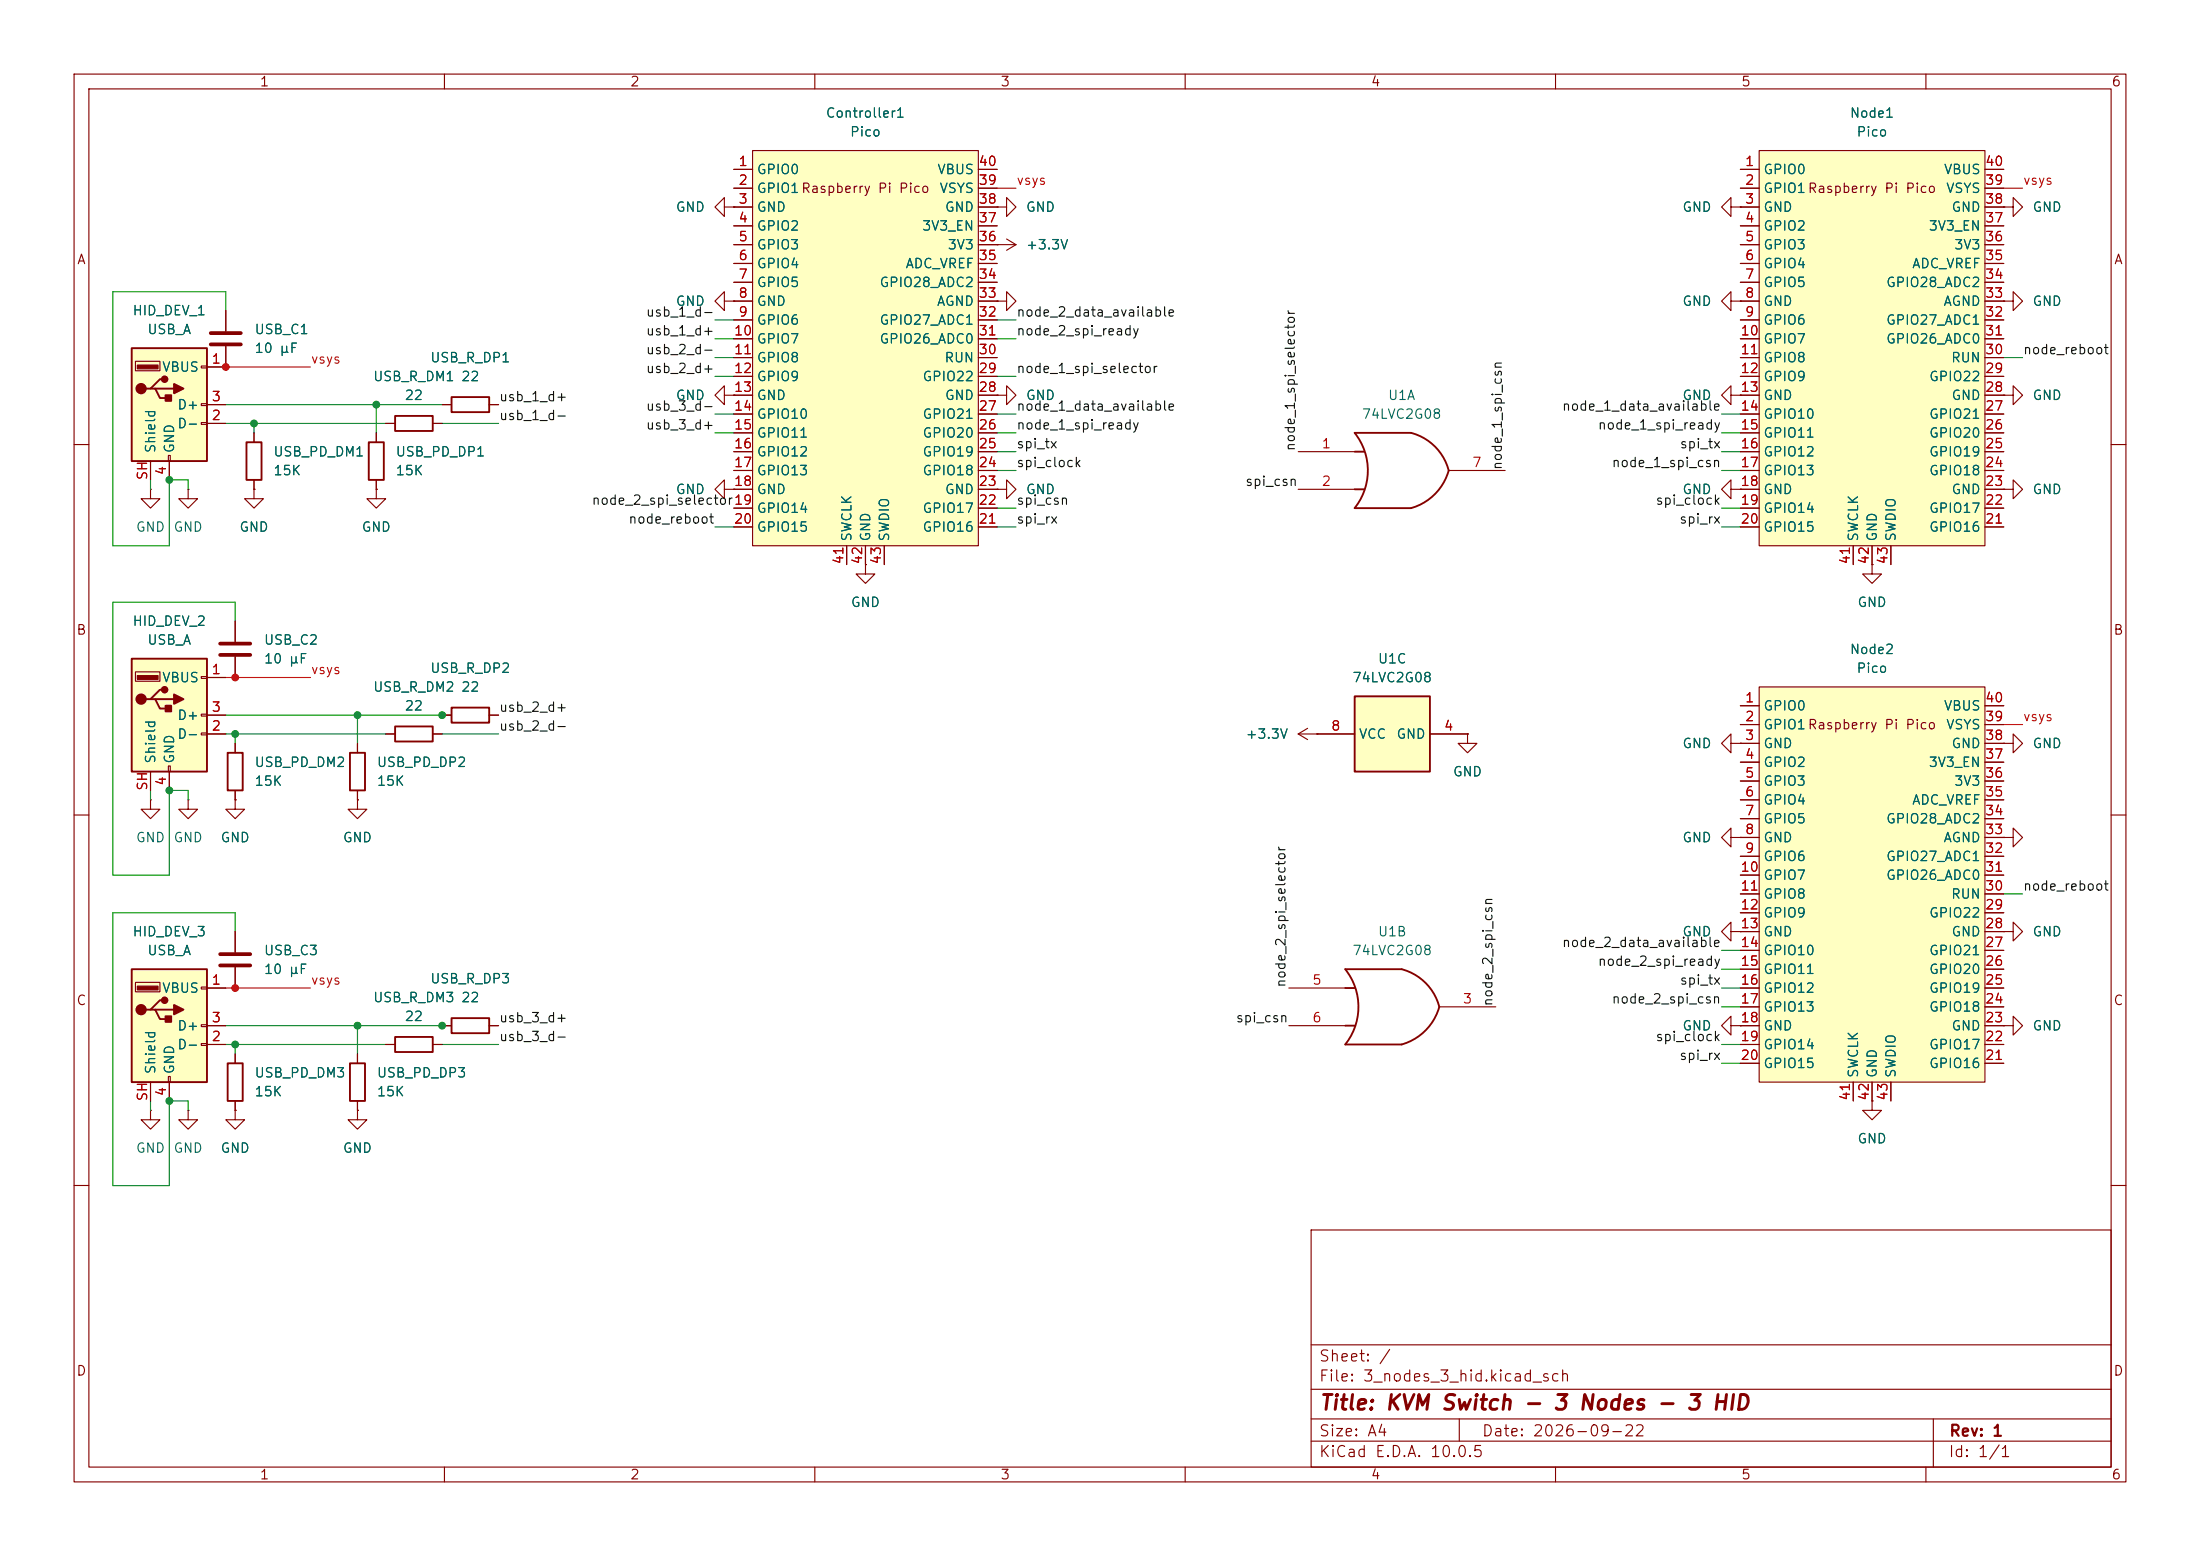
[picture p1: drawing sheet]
<svg xmlns="http://www.w3.org/2000/svg" width="297mm" height="210mm" viewBox="0 0 297 210" stroke-linecap="round" stroke-linejoin="round" font-family="sans-serif">
<g fill="none" stroke="#840000" stroke-width=".15">
<path d="M10 10h277v190h-277zM12 12h273v186h-273zM60 10v2M110 10v2M160 10v2M210 10v2M260 10v2M10 60h2M285 60h2M10 110h2M285 110h2M10 160h2"/>
<path d="M177 166h108v32h-108zM285 160h2M60 198v2M110 198v2M160 198v2M177 194.5h108M177 191.5h108M177 187.5h108M177 181.5h108M197 191.5v3M210 198v2M260 198v2"/>
<path d="M261 191.5v6.5"/>
</g>
<path d="M17.8 47h10.1v15.2h-10.1z" fill="#ffffc2"/>
<path d="M17.8 47h10.1v15.2h-10.1zM20.3 52.5h.7l.6 1.2h1.3M21 52.5h2.5M22.2 51.2h-.6l-1.3 1.3h-.6M49.8 59.7h2v5.1h-2zM53.3 56.1h5.1v2.1h-5.1zM61 53.6h5v2h-5z" fill="none" stroke="#840000" stroke-width=".25"/>
<g fill="#840000" stroke="#840000" stroke-width=".25">
<path d="M22.4 53.3h.7v.8h-.7z"/>
<path d="M23.5 51.8l1.3 .7-1.3 .6z"/>
<circle cx="19" cy="52.5" r=".63"/>
<circle cx="22.2" cy="51.2" r=".38"/>
</g>
<path d="M18.5 49.3h2.8v.5h-2.8z" fill="#840000" stroke="#840000" stroke-width=".15"/>
<g fill="none" stroke="#840000" stroke-width=".15">
<path d="M18.3 48.8h3.3v1.2h-3.3zM27.2 49.4h.7v.3h-.7zM27.2 54.5h.7v.2h-.7zM27.2 57h.7v.3h-.7zM27.9 57.2h2.6M27.9 54.6h2.6M30.5 46.7v2.8h-2.6M30.5 41.9v2.8M50.8 58.4v1.3M52.1 57.2h1.2M58.4 57.2h1.3M59.7 54.6h1.3"/>
<path d="M66 54.6h1.3M97.8 53.3v-1.2l-1.3 1.2 1.3 1.3v-1.3h1.3M99.1 53.3h.1M20.3 62.2v2.6M22.7 61.5h.3v.7h-.3zM22.9 62.2v2.6M25.4 66v1.3h1.3l-1.3 1.3-1.3-1.3h1.3M25.4 66h.1M34.3 66v1.3h1.3l-1.3 1.3-1.3-1.3h1.3M34.3 66h.1M50.8 66v1.3h1.3l-1.3 1.3-1.3-1.3h1.3M50.8 66h.1"/>
<path d="M50.8 64.8v1.2M97.8 66v-1.2l-1.3 1.2 1.3 1.3v-1.3h1.3M99.1 66h.1M116.8 76.2v1.3h1.3l-1.3 1.2-1.2-1.2h1.2M116.8 76.2h.1"/>
</g>
<path d="M28.4 45h4.1M28.4 46.5h4.1" fill="none" stroke="#840000" stroke-width=".51"/>
<path d="M101.6 20.3h30.5v53.4h-30.5z" fill="#ffffc2"/>
<g fill="none" stroke="#840000" stroke-width=".15">
<path d="M97.8 27.9v-1.2l-1.3 1.2 1.3 1.3v-1.3h1.3M99.1 27.9h.1M99.1 22.9h2.5M99.1 25.4h2.5M99.1 27.9h2.5M99.1 30.5h2.5M99.1 33h2.5M99.1 35.6h2.5M99.1 38.1h2.5M101.6 20.3h30.5v53.4h-30.5zM132.1 22.9h2.5M132.1 25.4h2.5"/>
<path d="M132.1 27.9h2.5M132.1 30.5h2.5M132.1 33h2.5M132.1 35.6h2.5M132.1 38.1h2.5M97.8 40.6v-1.2l-1.3 1.2 1.3 1.3v-1.3h1.3M99.1 40.6h.1M99.1 40.6h2.5M99.1 43.2h2.5M99.1 45.7h2.5M99.1 48.3h2.5M99.1 50.8h2.5"/>
<path d="M99.1 53.3h2.5M99.1 55.9h2.5M99.1 58.4h2.5M132.1 40.6h2.5M132.1 43.2h2.5M132.1 45.7h2.5M132.1 48.3h2.5M132.1 50.8h2.5M132.1 53.3h2.5M132.1 55.9h2.5M132.1 58.4h2.5M20.3 66v1.3h1.3l-1.3 1.3-1.3-1.3h1.3"/>
<path d="M20.3 66h.1M99.1 61h2.5M99.1 63.5h2.5M99.1 66h2.5M99.1 68.6h2.5M99.1 71.1h2.5M114.3 73.7v2.5M116.8 73.7v2.5M119.4 73.7v2.5M132.1 61h2.5M132.1 63.5h2.5M132.1 66h2.5"/>
<path d="M132.1 68.6h2.5M132.1 71.1h2.5M31.7 83.8v2.8M31.7 88.6v2.8M31.7 100.3v1.3M31.7 106.7v1.3"/>
</g>
<path d="M30.7 101.6h2.1v5.1h-2.1z" fill="none" stroke="#840000" stroke-width=".25"/>
<path d="M29.7 86.9h4.1M29.7 88.4h4.1" fill="none" stroke="#840000" stroke-width=".51"/>
<path d="M17.8 88.9h10.1v15.2h-10.1z" fill="#ffffc2"/>
<path d="M17.8 88.9h10.1v15.2h-10.1zM20.3 94.4h.7l.6 1.2h1.3M21 94.4h2.5M22.2 93.1h-.6l-1.3 1.3h-.6" fill="none" stroke="#840000" stroke-width=".25"/>
<g fill="#840000" stroke="#840000" stroke-width=".25">
<path d="M22.4 95.3h.7v.7h-.7z"/>
<path d="M23.5 93.7l1.3 .7-1.3 .6z"/>
<circle cx="19" cy="94.4" r=".63"/>
<circle cx="22.2" cy="93.1" r=".38"/>
</g>
<path d="M18.5 91.2h2.8v.5h-2.8z" fill="#840000" stroke="#840000" stroke-width=".15"/>
<g fill="none" stroke="#840000" stroke-width=".15">
<path d="M134.6 33h.1M134.6 27.9h1.3v-1.2l1.3 1.2-1.3 1.3v-1.3M134.6 27.9h.1M134.6 33h2.6M135.9 32.3l1.3 .7M137.2 33l-1.3 .8M134.6 40.6h1.3v-1.2l1.3 1.2-1.3 1.3v-1.3M134.6 40.6h.1M18.3 90.7h3.3v1.2h-3.3zM27.2 91.3h.7v.3h-.7zM27.2 96.4h.7v.2h-.7zM27.2 98.9h.7v.3h-.7z"/>
<path d="M27.9 91.4h2.6M27.9 99.1h2.6M27.9 96.5h2.6M20.3 104.1v2.6M22.7 103.4h.3v.7h-.3zM22.9 104.1v2.6"/>
</g>
<g fill="#ffffc2">
<path d="M182.9 61h1.2z"/>
<path d="M182.9 66h1.2z"/>
</g>
<path d="M182.9 58.4h7.6M182.9 68.6h7.6" fill="none" stroke="#ffffc2" stroke-width=".14"/>
<path d="M182.9 58.4h7.6a7.1 7.1 0 0 1 5.1 5.1 7.4 7.4 0 0 1-5.1 5.1h-7.6a8.1 8.1 0 0 0 0-10.2zM182.9 61h1.2M182.9 66h1.2" fill="none" stroke="#840000" stroke-width=".25"/>
<path d="M175.3 61h7.6M175.3 66h7.6M195.6 63.5h7.6M233.7 100.3v-1.2l-1.3 1.2 1.3 1.3v-1.3h1.2M233.7 113v-1.2l-1.3 1.2 1.3 1.3v-1.3h1.2M234.9 100.3h.1M234.9 113h.1M270.5 113h1.3v-1.2l1.2 1.2-1.2 1.3v-1.3M270.5 113h.1M233.7 125.7v-1.2l-1.3 1.2 1.3 1.3v-1.3h1.2M234.9 125.7h.1" fill="none" stroke="#840000" stroke-width=".15"/>
<g fill="#ffffc2">
<path d="M181.6 133.4h1.3z"/>
<path d="M181.6 138.4h1.3z"/>
</g>
<path d="M181.6 130.8h7.6M181.6 141h7.6" fill="none" stroke="#ffffc2" stroke-width=".14"/>
<path d="M181.6 130.8h7.6a7.1 7.1 0 0 1 5.1 5.1 7.4 7.4 0 0 1-5.1 5.1h-7.6a8.1 8.1 0 0 0 0-10.2zM181.6 133.4h1.3M181.6 138.4h1.3" fill="none" stroke="#840000" stroke-width=".25"/>
<path d="M175.3 99.1l1.2 .7M175.3 99.1h2.5M176.5 98.3l-1.2 .8M177.8 99.1h.1M198.1 99.1v1.2h1.3l-1.3 1.3-1.3-1.3h1.3M198.1 99.1h.1M174 133.4h7.6M174 138.4h7.6M194.3 135.9h7.6" fill="none" stroke="#840000" stroke-width=".15"/>
<path d="M182.9 94h10.1v10.1h-10.1z" fill="#ffffc2"/>
<path d="M182.9 94h10.1v10.1h-10.1z" fill="none" stroke="#840000" stroke-width=".25"/>
<path d="M177.8 99.1h5.1M193 99.1h5.1" fill="none" stroke="#840000" stroke-width=".15"/>
<path d="M237.5 92.7h30.5v53.4h-30.5z" fill="#ffffc2"/>
<g fill="none" stroke="#840000" stroke-width=".15">
<path d="M34.3 58.4v1.3M134.6 53.3h1.3v-1.2l1.3 1.2-1.3 1.3v-1.3M134.6 53.3h.1M270.5 40.6h1.3v-1.2l1.2 1.2-1.2 1.3v-1.3M270.5 40.6h.1M270.5 53.3h1.3v-1.2l1.2 1.2-1.2 1.3v-1.3M270.5 53.3h.1M34.3 64.8v1.2M134.6 66h1.3v-1.2l1.3 1.2-1.3 1.3v-1.3M134.6 66h.1M252.7 76.2v1.3h1.3l-1.3 1.2-1.2-1.2h1.2M252.7 76.2h.1"/>
<path d="M270.5 66h1.3v-1.2l1.2 1.2-1.2 1.3v-1.3M270.5 66h.1M52.1 99.1h1.2M58.4 99.1h1.3M59.7 96.5h1.3M66 96.5h1.3M234.9 95.3h2.6M234.9 97.8h2.6M237.5 92.7h30.5v53.4h-30.5zM268 95.3h2.5M268 97.8h2.5M31.7 108v1.2h1.3l-1.3 1.3-1.2-1.3h1.2"/>
<path d="M31.7 108h.1M48.3 108v1.2h1.2l-1.2 1.3-1.3-1.3h1.3M48.3 108h.1M48.3 100.3v1.3M48.3 106.7v1.3M234.9 100.3h2.6M234.9 102.9h2.6M234.9 105.4h2.6M234.9 108h2.6M234.9 110.5h2.6M234.9 113h2.6M234.9 115.6h2.6"/>
<path d="M234.9 118.1h2.6M268 100.3h2.5M268 102.9h2.5M268 105.4h2.5M268 108h2.5M268 110.5h2.5M268 113h2.5M268 115.6h2.5M268 118.1h2.5M270.5 100.3h1.3v-1.2l1.2 1.2-1.2 1.3v-1.3M270.5 100.3h.1M31.7 125.7v2.8"/>
<path d="M31.7 130.6v2.8M59.7 138.4h1.3M66 138.4h1.3M233.7 138.4v-1.2l-1.3 1.2 1.3 1.3v-1.3h1.2M234.9 138.4h.1M234.9 120.7h2.6M234.9 123.2h2.6M234.9 125.7h2.6M234.9 128.3h2.6M234.9 130.8h2.6M234.9 133.4h2.6M234.9 135.9h2.6"/>
<path d="M234.9 138.4h2.6M268 120.7h2.5M268 123.2h2.5M268 125.7h2.5M268 128.3h2.5M268 130.8h2.5M268 133.4h2.5M268 135.9h2.5M268 138.4h2.5M270.5 125.7h1.3v-1.2l1.2 1.2-1.2 1.3v-1.3M270.5 125.7h.1M270.5 138.4h1.3v-1.2l1.2 1.2-1.2 1.3v-1.3"/>
<path d="M270.5 138.4h.1M25.4 149.9v1.2h1.3l-1.3 1.3-1.3-1.3h1.3M25.4 149.9h.1M31.7 149.9v1.2h1.3l-1.3 1.3-1.2-1.3h1.2M31.7 149.9h.1M31.7 142.2v1.3M31.7 148.6v1.3M48.3 149.9v1.2h1.2l-1.2 1.3-1.3-1.3h1.3M48.3 149.9h.1M48.3 142.2v1.3M48.3 148.6v1.3M52.1 141h1.2"/>
<path d="M58.4 141h1.3M234.9 141h2.6M234.9 143.5h2.6M250.2 146.1v2.5M252.7 148.6v1.3h1.3l-1.3 1.2-1.2-1.2h1.2M252.7 148.6h.1M252.7 146.1v2.5M255.3 146.1v2.5M268 141h2.5M268 143.5h2.5"/>
</g>
<path d="M33.3 59.7h2v5.1h-2zM53.3 98h5.1v2.1h-5.1zM61 95.5h5v2h-5zM47.2 101.6h2.1v5.1h-2.1zM53.3 140h5.1v2h-5.1zM61 137.4h5v2h-5zM30.7 143.5h2.1v5.1h-2.1zM47.2 143.5h2.1v5.1h-2.1z" fill="none" stroke="#840000" stroke-width=".25"/>
<path d="M29.7 128.8h4.1M29.7 130.3h4.1" fill="none" stroke="#840000" stroke-width=".51"/>
<path d="M17.8 130.8h10.1v15.3h-10.1z" fill="#ffffc2"/>
<path d="M17.8 130.8h10.1v15.3h-10.1zM20.3 136.3h.7l.6 1.2h1.3M21 136.3h2.5M22.2 135h-.6l-1.3 1.3h-.6" fill="none" stroke="#840000" stroke-width=".25"/>
<g fill="#840000" stroke="#840000" stroke-width=".25">
<path d="M22.4 137.2h.7v.7h-.7z"/>
<path d="M23.5 135.6l1.3 .7-1.3 .6z"/>
<circle cx="19" cy="136.3" r=".63"/>
<circle cx="22.2" cy="135" r=".38"/>
</g>
<path d="M18.5 133.1h2.8v.5h-2.8z" fill="#840000" stroke="#840000" stroke-width=".15"/>
<g fill="none" stroke="#840000" stroke-width=".15">
<path d="M270.5 27.9h1.3v-1.2l1.2 1.2-1.2 1.3v-1.3M270.5 27.9h.1M233.7 66v-1.2l-1.3 1.2 1.3 1.3v-1.3h1.2M234.9 66h.1M18.3 132.6h3.3v1.3h-3.3zM27.2 133.2h.7v.3h-.7zM27.2 138.3h.7v.3h-.7zM27.9 133.4h2.6M27.9 138.4h2.6M20.3 149.9v1.2h1.3l-1.3 1.3-1.3-1.3h1.3M20.3 149.9h.1M20.3 146.1v2.5"/>
<path d="M22.7 145.3h.3v.8h-.3zM22.9 146.1v2.5M27.2 140.8h.7v.3h-.7zM27.9 141h2.6"/>
</g>
<path d="M237.5 20.3h30.5v53.4h-30.5z" fill="#ffffc2"/>
<g fill="none" stroke="#840000" stroke-width=".15">
<path d="M99.1 27.9h.1M99.1 22.9h2.5M99.1 25.4h2.5M99.1 27.9h2.5M99.1 30.5h2.5M99.1 33h2.5M99.1 35.6h2.5M99.1 38.1h2.5M132.1 22.9h2.5M132.1 25.4h2.5M132.1 27.9h2.5M132.1 30.5h2.5"/>
<path d="M132.1 33h2.5M132.1 35.6h2.5M132.1 38.1h2.5M134.6 33h.1M134.6 27.9h.1M233.7 27.9v-1.2l-1.3 1.2 1.3 1.3v-1.3h1.2M234.9 27.9h.1M234.9 22.9h2.6M234.9 25.4h2.6M234.9 27.9h2.6M234.9 30.5h2.6M234.9 33h2.6"/>
<path d="M234.9 35.6h2.6M234.9 38.1h2.6M237.5 20.3h30.5v53.4h-30.5zM268 22.9h2.5M268 25.4h2.5M268 27.9h2.5M268 30.5h2.5M268 33h2.5M268 35.6h2.5M268 38.1h2.5M270.5 27.9h.1M27.9 57.2h2.6"/>
<path d="M27.9 54.6h2.6M30.5 46.7v2.8h-2.6M30.5 41.9v2.8M34.3 58.4v1.3M50.8 58.4v1.3M52.1 57.2h1.2M58.4 57.2h1.3M59.7 54.6h1.3M66 54.6h1.3M99.1 53.3h.1M99.1 40.6h.1M99.1 40.6h2.5"/>
<path d="M99.1 43.2h2.5M99.1 45.7h2.5M99.1 48.3h2.5M99.1 50.8h2.5M99.1 53.3h2.5M99.1 55.9h2.5M99.1 58.4h2.5M132.1 40.6h2.5M132.1 43.2h2.5M132.1 45.7h2.5M132.1 48.3h2.5M132.1 50.8h2.5"/>
<path d="M132.1 53.3h2.5M132.1 55.9h2.5M132.1 58.4h2.5M134.6 53.3h.1M134.6 40.6h.1M233.7 53.3v-1.2l-1.3 1.2 1.3 1.3v-1.3h1.2M233.7 40.6v-1.2l-1.3 1.2 1.3 1.3v-1.3h1.2M234.9 53.3h.1M234.9 40.6h.1M234.9 40.6h2.6M234.9 43.2h2.6M234.9 45.7h2.6"/>
<path d="M234.9 48.3h2.6M234.9 50.8h2.6M234.9 53.3h2.6M234.9 55.9h2.6M234.9 58.4h2.6M268 40.6h2.5M268 43.2h2.5M268 45.7h2.5M268 48.3h2.5M268 50.8h2.5M268 53.3h2.5M268 55.9h2.5"/>
<path d="M268 58.4h2.5M270.5 53.3h.1M270.5 40.6h.1M20.3 62.2v2.6M22.9 62.2v2.6M34.3 66h.1M34.3 64.8v1.2M50.8 66h.1M50.8 64.8v1.2M99.1 66h.1M99.1 61h2.5M99.1 63.5h2.5"/>
<path d="M99.1 66h2.5M99.1 68.6h2.5M99.1 71.1h2.5M114.3 73.7v2.5M116.8 76.2h.1M116.8 73.7v2.5M119.4 73.7v2.5M132.1 61h2.5M132.1 63.5h2.5M132.1 66h2.5M132.1 68.6h2.5M132.1 71.1h2.5"/>
<path d="M134.6 66h.1M234.9 66h.1M234.9 61h2.6M234.9 63.5h2.6M234.9 66h2.6M234.9 68.6h2.6M234.9 71.1h2.6M250.2 73.7v2.5M252.7 76.2h.1M252.7 73.7v2.5M255.3 73.7v2.5M268 61h2.5"/>
<path d="M268 63.5h2.5M268 66h2.5M268 68.6h2.5M268 71.1h2.5M270.5 66h.1M27.9 91.4h2.6M27.9 99.1h2.6M27.9 96.5h2.6M31.7 83.8v2.8M31.7 88.6v2.8M52.1 99.1h1.2M58.4 99.1h1.3"/>
<path d="M59.7 96.5h1.3M66 96.5h1.3M177.8 99.1h.1M177.8 99.1h5.1M193 99.1h5.1M198.1 99.1h.1M234.9 95.3h2.6M234.9 97.8h2.6M268 95.3h2.5M268 97.8h2.5M20.3 108v1.2h1.3l-1.3 1.3-1.3-1.3h1.3M20.3 108h.1"/>
<path d="M20.3 104.1v2.6M22.9 104.1v2.6M25.4 108v1.2h1.3l-1.3 1.3-1.3-1.3h1.3M25.4 108h.1M31.7 108h.1M31.7 100.3v1.3M31.7 106.7v1.3M48.3 108h.1M48.3 100.3v1.3M48.3 106.7v1.3M234.9 100.3h.1M234.9 113h.1"/>
<path d="M234.9 100.3h2.6M234.9 102.9h2.6M234.9 105.4h2.6M234.9 108h2.6M234.9 110.5h2.6M234.9 113h2.6M234.9 115.6h2.6M234.9 118.1h2.6M268 100.3h2.5M268 102.9h2.5M268 105.4h2.5M268 108h2.5"/>
<path d="M268 110.5h2.5M268 113h2.5M268 115.6h2.5M268 118.1h2.5M270.5 100.3h.1M270.5 113h.1M27.9 133.4h2.6M27.9 138.4h2.6M31.7 125.7v2.8M31.7 130.6v2.8M59.7 138.4h1.3M66 138.4h1.3"/>
<path d="M234.9 138.4h.1M234.9 125.7h.1M234.9 133.4h2.6M234.9 138.4h2.6M234.9 120.7h2.6M234.9 123.2h2.6M234.9 125.7h2.6M234.9 128.3h2.6M234.9 130.8h2.6M234.9 135.9h2.6M268 133.4h2.5M268 138.4h2.5"/>
<path d="M268 120.7h2.5M268 123.2h2.5M268 125.7h2.5M268 128.3h2.5M268 130.8h2.5M268 135.9h2.5M270.5 138.4h.1M270.5 125.7h.1M20.3 146.1v2.5M22.9 146.1v2.5M27.9 141h2.6M31.7 149.9h.1"/>
<path d="M31.7 142.2v1.3M31.7 148.6v1.3M48.3 149.9h.1M48.3 142.2v1.3M48.3 148.6v1.3M52.1 141h1.2M58.4 141h1.3M234.9 141h2.6M234.9 143.5h2.6M250.2 146.1v2.5M252.7 148.6h.1M252.7 146.1v2.5"/>
<path d="M255.3 146.1v2.5M268 141h2.5M268 143.5h2.5"/>
</g>
<g fill="none" stroke="#009600" stroke-width=".15">
<path d="M30.5 41.9v-2.5h-15.3v34.3h7.7v-8.9h2.5v1.2M30.5 54.6h29.2M30.5 57.2h21.6M34.3 57.2v1.2M50.8 54.6v3.8M59.7 57.2h7.6M96.5 55.9h2.6M96.5 45.7h2.6M96.5 50.8h2.6M96.5 58.4h2.6M96.5 43.2h2.6M96.5 48.3h2.6"/>
<path d="M134.6 55.9h2.6M134.6 45.7h2.6M134.6 50.8h2.6M134.6 58.4h2.6M134.6 43.2h2.6M232.4 55.9h2.5M232.4 58.4h2.5M270.5 48.3h2.5M20.3 64.8v1.2M96.5 71.1h2.6M134.6 63.5h2.6M134.6 61h2.6"/>
<path d="M134.6 71.1h2.6M134.6 68.6h2.6M232.4 63.5h2.5M232.4 61h2.5M232.4 71.1h2.5M232.4 68.6h2.5M30.5 99.1h21.6M30.5 96.5h30.5M31.7 83.8v-2.5h-16.5v36.8h7.7v-11.4h2.5v1.3M31.7 99.1v1.2M48.3 96.5v3.8M59.7 99.1h7.6"/>
<path d="M20.3 106.7v1.3M30.5 138.4h30.5M31.7 125.7v-2.5h-16.5v36.8h7.7v-11.4h2.5v1.3M48.3 138.4v3.8M232.4 128.3h2.5M232.4 133.4h2.5M232.4 135.9h2.5M232.4 130.8h2.5M270.5 120.7h2.5M20.3 148.6v1.3M30.5 141h21.6M31.7 141v1.2"/>
<path d="M59.7 141h7.6M232.4 141h2.5M232.4 143.5h2.5"/>
</g>
<path d="M134.6 25.4h2.6M270.5 25.4h2.5M30.5 49.5h11.4M30.5 91.4h11.4M270.5 97.8h2.5M30.5 133.4h11.4" fill="none" stroke="#f00" stroke-width=".15"/>
<g fill="#009600" stroke="#009600" stroke-width=".14">
<circle cx="22.9" cy="106.7" r=".46"/>
<circle cx="31.7" cy="141" r=".46"/>
<circle cx="48.3" cy="138.4" r=".46"/>
<circle cx="22.9" cy="148.6" r=".46"/>
<circle cx="59.7" cy="138.4" r=".46"/>
<circle cx="34.3" cy="57.2" r=".46"/>
<circle cx="31.7" cy="99.1" r=".46"/>
<circle cx="22.9" cy="64.8" r=".46"/>
<circle cx="48.3" cy="96.5" r=".46"/>
<circle cx="50.8" cy="54.6" r=".46"/>
<circle cx="59.7" cy="96.5" r=".46"/>
</g>
<g fill="#f00" stroke="#f00" stroke-width=".14">
<circle cx="31.7" cy="133.4" r=".46"/>
<circle cx="31.7" cy="91.4" r=".46"/>
<circle cx="30.5" cy="49.5" r=".46"/>
</g>
<text font-size="2" fill="#840000" x="178" y="190.8">Title: KVM Switch - 3 Nodes - 3 HID</text>
<g font-size="1.5" fill="#840000">
<text x="178" y="184.1">Sheet: /</text>
<text x="178" y="186.8">File: 3_nodes_3_hid.kicad_sch</text>
<text x="178" y="197">KiCad E.D.A. 10.0.5</text>
<text x="178" y="194.2">Size: A4</text>
<text x="200" y="194.2">Date: 2026-09-22</text>
<text x="263" y="197">Id: 1/1</text>
<text x="263" y="194.2">Rev: 1</text>
</g>
<g font-size="1.3" fill="#840000">
<text x="35" y="12">1</text>
<text x="85" y="12">2</text>
<text x="135" y="12">3</text>
<text x="185" y="12">4</text>
<text x="235" y="12">5</text>
<text x="285" y="12">6</text>
<text x="10.3" y="36">A</text>
<text x="285.3" y="36">A</text>
<text x="10.2" y="86">B</text>
<text x="285.2" y="86">B</text>
<text x="10.2" y="136">C</text>
<text x="285.2" y="136">C</text>
<text x="10.2" y="186">D</text>
<text x="285.2" y="186">D</text>
<text x="35" y="200">1</text>
<text x="85" y="200">2</text>
<text x="135" y="200">3</text>
<text x="185" y="200">4</text>
<text x="235" y="200">5</text>
<text x="285" y="200">6</text>
</g>
<g font-size="1.3" fill="#006464">
<text x="111.4" y="16.2">Controller1</text>
<text x="249.6" y="16.2">Node1</text>
<text x="102.1" y="23.8">GPIO0</text>
<text x="114.7" y="18.7">Pico</text>
<text x="126.4" y="23.8">VBUS</text>
<text x="238" y="23.8">GPIO0</text>
<text x="250.5" y="18.7">Pico</text>
<text x="262.3" y="23.8">VBUS</text>
<text x="91.1" y="28.9">GND</text>
<text x="102.1" y="26.4">GPIO1Raspberry Pi Pico</text>
<text x="102.1" y="28.9">GND</text>
<text x="102.1" y="26.4">GPIO1</text>
<text x="126.7" y="26.4">VSYS</text>
<text x="127.5" y="28.9">GND</text>
<text x="138.4" y="28.9">GND</text>
<text x="227" y="28.9">GND</text>
<text x="238" y="26.4">GPIO1Raspberry Pi Pico</text>
<text x="238" y="28.9">GND</text>
<text x="238" y="26.4">GPIO1</text>
<text x="262.6" y="26.4">VSYS</text>
<text x="263.4" y="28.9">GND</text>
<text x="274.3" y="28.9">GND</text>
<text x="102.1" y="31.4">GPIO2</text>
<text x="102.1" y="34">GPIO3</text>
<text x="124.4" y="31.4">3V3_EN</text>
<text x="127.8" y="34">3V3</text>
<text x="138.4" y="34">+3.3V</text>
<text x="238" y="31.4">GPIO2</text>
<text x="238" y="34">GPIO3</text>
<text x="260.3" y="31.4">3V3_EN</text>
<text x="263.7" y="34">3V3</text>
<text x="91.1" y="41.6">GND</text>
<text x="102.1" y="36.5">GPIO4</text>
<text x="102.1" y="39.1">GPIO5</text>
<text x="102.1" y="41.6">GND</text>
<text x="118.6" y="39.1">GPIO28_ADC2</text>
<text x="122.2" y="36.5">ADC_VREF</text>
<text x="126.4" y="41.6">AGND</text>
<text x="227" y="41.6">GND</text>
<text x="238" y="36.5">GPIO4</text>
<text x="238" y="39.1">GPIO5</text>
<text x="238" y="41.6">GND</text>
<text x="254.5" y="39.1">GPIO28_ADC2</text>
<text x="258" y="36.5">ADC_VREF</text>
<text x="262.3" y="41.6">AGND</text>
<text x="274.3" y="41.6">GND</text>
<text x="17.8" y="42.9">HID_DEV_1</text>
<text x="19.8" y="45.4">USB_A</text>
<text x="34.3" y="45.4">USB_C1</text>
<text x="34.3" y="48">10 µF</text>
<text x="102.1" y="44.1">GPIO6</text>
<text x="102.1" y="46.7">GPIO7</text>
<text x="118.6" y="46.7">GPIO26_ADC0</text>
<text x="118.6" y="44.1">GPIO27_ADC1</text>
<text x="238" y="44.1">GPIO6</text>
<text x="238" y="46.7">GPIO7</text>
<text x="254.5" y="46.7">GPIO26_ADC0</text>
<text x="254.5" y="44.1">GPIO27_ADC1</text>
<text x="21.8" y="50.5">VBUS</text>
<text x="50.3" y="51.8">USB_R_DM1</text>
<text x="58" y="49.2">USB_R_DP1</text>
<text x="62.2" y="51.8">22</text>
<text x="102.1" y="49.2">GPIO8</text>
<text x="102.1" y="51.8">GPIO9</text>
<text x="124.5" y="51.8">GPIO22</text>
<text x="127.4" y="49.2">RUN</text>
<text x="238" y="49.2">GPIO8</text>
<text x="238" y="51.8">GPIO9</text>
<text x="260.3" y="51.8">GPIO22</text>
<text x="263.3" y="49.2">RUN</text>
<text x="23.9" y="58.1">D-</text>
<text x="23.9" y="55.6">D+</text>
<text x="54.5" y="54.3">22</text>
<text x="91.1" y="54.3">GND</text>
<text x="102.1" y="54.3">GND</text>
<text x="102.1" y="56.8">GPIO10</text>
<text x="102.1" y="59.4">GPIO11</text>
<text x="124.5" y="59.4">GPIO20</text>
<text x="124.5" y="56.8">GPIO21</text>
<text x="127.5" y="54.3">GND</text>
<text x="138.4" y="54.3">GND</text>
<text x="183.8" y="56.8">74LVC2G08</text>
<text x="187.3" y="54.3">U1A</text>
<text x="227" y="54.3">GND</text>
<text x="238" y="54.3">GND</text>
<text x="238" y="56.8">GPIO10</text>
<text x="238" y="59.4">GPIO11</text>
<text x="260.3" y="59.4">GPIO20</text>
<text x="260.3" y="56.8">GPIO21</text>
<text x="263.4" y="54.3">GND</text>
<text x="274.3" y="54.3">GND</text>
<text x="21.3" y="61.2" transform="rotate(-90 21.3 61.2)">Shield</text>
<text x="23.8" y="61.2" transform="rotate(-90 23.8 61.2)">GND</text>
<text x="36.8" y="61.9">USB_PD_DM1</text>
<text x="36.8" y="64.5">15K</text>
<text x="53.3" y="61.9">USB_PD_DP1</text>
<text x="53.3" y="64.5">15K</text>
<text x="102.1" y="61.9">GPIO12</text>
<text x="102.1" y="64.5">GPIO13</text>
<text x="124.5" y="64.5">GPIO18</text>
<text x="124.5" y="61.9">GPIO19</text>
<text x="238" y="61.9">GPIO12</text>
<text x="238" y="64.5">GPIO13</text>
<text x="260.3" y="64.5">GPIO18</text>
<text x="260.3" y="61.9">GPIO19</text>
<text x="91.1" y="67">GND</text>
<text x="102.1" y="67">GND</text>
<text x="102.1" y="69.5">GPIO14</text>
<text x="124.5" y="69.5">GPIO17</text>
<text x="127.5" y="67">GND</text>
<text x="138.4" y="67">GND</text>
<text x="227" y="67">GND</text>
<text x="238" y="67">GND</text>
<text x="238" y="69.5">GPIO14</text>
<text x="260.3" y="69.5">GPIO17</text>
<text x="263.4" y="67">GND</text>
<text x="274.3" y="67">GND</text>
<text x="18.3" y="72.1">GND</text>
<text x="23.3" y="72.1">GND</text>
<text x="32.2" y="72.1">GND</text>
<text x="48.7" y="72.1">GND</text>
<text x="102.1" y="72.1">GPIO15</text>
<text x="115.3" y="73.2" transform="rotate(-90 115.3 73.2)">SWCLK</text>
<text x="117.8" y="73.2" transform="rotate(-90 117.8 73.2)">GND</text>
<text x="120.3" y="73.2" transform="rotate(-90 120.3 73.2)">SWDIO</text>
<text x="124.5" y="72.1">GPIO16</text>
<text x="238" y="72.1">GPIO15</text>
<text x="251.2" y="73.2" transform="rotate(-90 251.2 73.2)">SWCLK</text>
<text x="253.7" y="73.2" transform="rotate(-90 253.7 73.2)">GND</text>
<text x="256.2" y="73.2" transform="rotate(-90 256.2 73.2)">SWDIO</text>
<text x="260.3" y="72.1">GPIO16</text>
<text x="114.8" y="82.2">GND</text>
<text x="250.7" y="82.2">GND</text>
<text x="17.8" y="84.8">HID_DEV_2</text>
<text x="19.8" y="87.3">USB_A</text>
<text x="35.5" y="87.3">USB_C2</text>
<text x="35.5" y="89.9">10 µF</text>
<text x="185.9" y="89.9">U1C</text>
<text x="249.6" y="88.6">Node2</text>
<text x="21.8" y="92.4">VBUS</text>
<text x="50.3" y="93.7">USB_R_DM2</text>
<text x="58" y="91.1">USB_R_DP2</text>
<text x="62.2" y="93.7">22</text>
<text x="182.5" y="92.4">74LVC2G08</text>
<text x="250.5" y="91.1">Pico</text>
<text x="23.9" y="100">D-</text>
<text x="23.9" y="97.5">D+</text>
<text x="54.5" y="96.2">22</text>
<text x="168.1" y="100">+3.3V</text>
<text x="183.4" y="100">VCC</text>
<text x="188.4" y="100">GND</text>
<text x="227" y="101.3">GND</text>
<text x="238" y="96.2">GPIO0</text>
<text x="238" y="98.8">GPIO1Raspberry Pi Pico</text>
<text x="238" y="101.3">GND</text>
<text x="238" y="98.8">GPIO1</text>
<text x="262.3" y="96.2">VBUS</text>
<text x="262.6" y="98.8">VSYS</text>
<text x="263.4" y="101.3">GND</text>
<text x="274.3" y="101.3">GND</text>
<text x="21.3" y="103.2" transform="rotate(-90 21.3 103.2)">Shield</text>
<text x="23.8" y="103.2" transform="rotate(-90 23.8 103.2)">GND</text>
<text x="34.3" y="103.8">USB_PD_DM2</text>
<text x="34.3" y="106.4">15K</text>
<text x="50.8" y="103.8">USB_PD_DP2</text>
<text x="50.8" y="106.4">15K</text>
<text x="196.1" y="105.1">GND</text>
<text x="238" y="103.8">GPIO2</text>
<text x="238" y="106.4">GPIO3</text>
<text x="260.3" y="103.8">3V3_EN</text>
<text x="263.7" y="106.4">3V3</text>
<text x="18.3" y="114">GND</text>
<text x="23.3" y="114">GND</text>
<text x="29.7" y="114">GND</text>
<text x="46.2" y="114">GND</text>
<text x="227" y="114">GND</text>
<text x="238" y="108.9">GPIO4</text>
<text x="238" y="111.5">GPIO5</text>
<text x="238" y="114">GND</text>
<text x="254.5" y="111.5">GPIO28_ADC2</text>
<text x="258" y="108.9">ADC_VREF</text>
<text x="262.3" y="114">AGND</text>
<text x="238" y="116.5">GPIO6</text>
<text x="238" y="119.1">GPIO7</text>
<text x="254.5" y="119.1">GPIO26_ADC0</text>
<text x="254.5" y="116.5">GPIO27_ADC1</text>
<text x="238" y="121.6">GPIO8</text>
<text x="238" y="124.2">GPIO9</text>
<text x="260.3" y="124.2">GPIO22</text>
<text x="263.3" y="121.6">RUN</text>
<text x="17.8" y="126.7">HID_DEV_3</text>
<text x="19.8" y="129.2">USB_A</text>
<text x="35.5" y="129.2">USB_C3</text>
<text x="35.5" y="131.8">10 µF</text>
<text x="182.5" y="129.2">74LVC2G08</text>
<text x="185.9" y="126.7">U1B</text>
<text x="227" y="126.7">GND</text>
<text x="238" y="126.7">GND</text>
<text x="238" y="129.2">GPIO10</text>
<text x="238" y="131.8">GPIO11</text>
<text x="260.3" y="131.8">GPIO20</text>
<text x="260.3" y="129.2">GPIO21</text>
<text x="263.4" y="126.7">GND</text>
<text x="274.3" y="126.7">GND</text>
<text x="21.8" y="134.3">VBUS</text>
<text x="50.3" y="135.6">USB_R_DM3</text>
<text x="58" y="133">USB_R_DP3</text>
<text x="62.2" y="135.6">22</text>
<text x="238" y="134.3">GPIO12</text>
<text x="238" y="136.9">GPIO13</text>
<text x="260.3" y="136.9">GPIO18</text>
<text x="260.3" y="134.3">GPIO19</text>
<text x="23.9" y="141.9">D-</text>
<text x="23.9" y="139.4">D+</text>
<text x="54.5" y="138.1">22</text>
<text x="227" y="139.4">GND</text>
<text x="238" y="139.4">GND</text>
<text x="238" y="141.9">GPIO14</text>
<text x="260.3" y="141.9">GPIO17</text>
<text x="263.4" y="139.4">GND</text>
<text x="274.3" y="139.4">GND</text>
<text x="21.3" y="145.1" transform="rotate(-90 21.3 145.1)">Shield</text>
<text x="23.8" y="145.1" transform="rotate(-90 23.8 145.1)">GND</text>
<text x="34.3" y="145.7">USB_PD_DM3</text>
<text x="34.3" y="148.3">15K</text>
<text x="50.8" y="145.7">USB_PD_DP3</text>
<text x="50.8" y="148.3">15K</text>
<text x="238" y="144.5">GPIO15</text>
<text x="251.2" y="145.6" transform="rotate(-90 251.2 145.6)">SWCLK</text>
<text x="253.7" y="145.6" transform="rotate(-90 253.7 145.6)">GND</text>
<text x="256.2" y="145.6" transform="rotate(-90 256.2 145.6)">SWDIO</text>
<text x="260.3" y="144.5">GPIO16</text>
<text x="18.3" y="155.9">GND</text>
<text x="23.3" y="155.9">GND</text>
<text x="29.7" y="155.9">GND</text>
<text x="46.2" y="155.9">GND</text>
<text x="250.7" y="154.6">GND</text>
</g>
<g font-size="1.3" fill="#a90000">
<text x="99.6" y="22.7">1</text>
<text x="132" y="22.7">40</text>
<text x="235.5" y="22.7">1</text>
<text x="267.9" y="22.7">40</text>
<text x="99.6" y="25.3">2</text>
<text x="99.6" y="27.8">3</text>
<text x="132" y="27.8">38</text>
<text x="132" y="25.3">39</text>
<text x="235.5" y="25.3">2</text>
<text x="235.5" y="27.8">3</text>
<text x="267.9" y="27.8">38</text>
<text x="267.9" y="25.3">39</text>
<text x="99.6" y="30.3">4</text>
<text x="99.6" y="32.9">5</text>
<text x="99.6" y="35.4">6</text>
<text x="132" y="35.4">35</text>
<text x="132" y="32.9">36</text>
<text x="132" y="30.3">37</text>
<text x="235.5" y="30.3">4</text>
<text x="235.5" y="32.9">5</text>
<text x="235.5" y="35.4">6</text>
<text x="267.9" y="35.4">35</text>
<text x="267.9" y="32.9">36</text>
<text x="267.9" y="30.3">37</text>
<text x="99.6" y="38">7</text>
<text x="99.6" y="40.5">8</text>
<text x="132" y="40.5">33</text>
<text x="132" y="38">34</text>
<text x="235.5" y="38">7</text>
<text x="235.5" y="40.5">8</text>
<text x="267.9" y="40.5">33</text>
<text x="267.9" y="38">34</text>
<text x="99" y="45.6">10</text>
<text x="99.6" y="43">9</text>
<text x="132" y="45.6">31</text>
<text x="132" y="43">32</text>
<text x="234.9" y="45.6">10</text>
<text x="235.5" y="43">9</text>
<text x="267.9" y="45.6">31</text>
<text x="267.9" y="43">32</text>
<text x="28.5" y="49.4">1</text>
<text x="99" y="48.1">11</text>
<text x="99" y="50.7">12</text>
<text x="99" y="53.2">13</text>
<text x="132" y="53.2">28</text>
<text x="132" y="50.7">29</text>
<text x="132" y="48.1">30</text>
<text x="234.9" y="48.1">11</text>
<text x="234.9" y="50.7">12</text>
<text x="234.9" y="53.2">13</text>
<text x="267.9" y="53.2">28</text>
<text x="267.9" y="50.7">29</text>
<text x="267.9" y="48.1">30</text>
<text x="28.5" y="57">2</text>
<text x="28.5" y="54.5">3</text>
<text x="99" y="55.7">14</text>
<text x="99" y="58.3">15</text>
<text x="132" y="58.3">26</text>
<text x="132" y="55.7">27</text>
<text x="234.9" y="55.7">14</text>
<text x="234.9" y="58.3">15</text>
<text x="267.9" y="58.3">26</text>
<text x="267.9" y="55.7">27</text>
<text x="20.2" y="64.9" transform="rotate(-90 20.2 64.9)">SH</text>
<text x="22.7" y="64.2" transform="rotate(-90 22.7 64.2)">4</text>
<text x="99" y="60.8">16</text>
<text x="99" y="63.4">17</text>
<text x="99" y="65.9">18</text>
<text x="132" y="65.9">23</text>
<text x="132" y="63.4">24</text>
<text x="132" y="60.8">25</text>
<text x="178.3" y="60.8">1</text>
<text x="178.3" y="65.9">2</text>
<text x="198.7" y="63.4">7</text>
<text x="234.9" y="60.8">16</text>
<text x="234.9" y="63.4">17</text>
<text x="234.9" y="65.9">18</text>
<text x="267.9" y="65.9">23</text>
<text x="267.9" y="63.4">24</text>
<text x="267.9" y="60.8">25</text>
<text x="99" y="71">20</text>
<text x="99" y="68.4">19</text>
<text x="132" y="71">21</text>
<text x="132" y="68.4">22</text>
<text x="234.9" y="68.4">19</text>
<text x="234.9" y="71">20</text>
<text x="267.9" y="71">21</text>
<text x="267.9" y="68.4">22</text>
<text x="114.2" y="76.3" transform="rotate(-90 114.2 76.3)">41</text>
<text x="116.7" y="76.3" transform="rotate(-90 116.7 76.3)">42</text>
<text x="119.2" y="76.3" transform="rotate(-90 119.2 76.3)">43</text>
<text x="250.1" y="76.3" transform="rotate(-90 250.1 76.3)">41</text>
<text x="252.6" y="76.3" transform="rotate(-90 252.6 76.3)">42</text>
<text x="255.1" y="76.3" transform="rotate(-90 255.1 76.3)">43</text>
<text x="28.5" y="91.3">1</text>
<text x="235.5" y="95.1">1</text>
<text x="267.9" y="95.1">40</text>
<text x="28.5" y="98.9">2</text>
<text x="28.5" y="96.4">3</text>
<text x="179.6" y="98.9">8</text>
<text x="194.8" y="98.9">4</text>
<text x="235.5" y="97.7">2</text>
<text x="235.5" y="100.2">3</text>
<text x="267.9" y="100.2">38</text>
<text x="267.9" y="97.7">39</text>
<text x="20.2" y="106.8" transform="rotate(-90 20.2 106.8)">SH</text>
<text x="22.7" y="106.1" transform="rotate(-90 22.7 106.1)">4</text>
<text x="235.5" y="102.7">4</text>
<text x="235.5" y="105.3">5</text>
<text x="235.5" y="107.8">6</text>
<text x="267.9" y="107.8">35</text>
<text x="267.9" y="105.3">36</text>
<text x="267.9" y="102.7">37</text>
<text x="235.5" y="110.4">7</text>
<text x="235.5" y="112.9">8</text>
<text x="267.9" y="112.9">33</text>
<text x="267.9" y="110.4">34</text>
<text x="234.9" y="118">10</text>
<text x="235.5" y="115.4">9</text>
<text x="267.9" y="118">31</text>
<text x="267.9" y="115.4">32</text>
<text x="234.9" y="120.5">11</text>
<text x="234.9" y="123.1">12</text>
<text x="234.9" y="125.6">13</text>
<text x="267.9" y="125.6">28</text>
<text x="267.9" y="123.1">29</text>
<text x="267.9" y="120.5">30</text>
<text x="234.9" y="128.1">14</text>
<text x="234.9" y="130.7">15</text>
<text x="267.9" y="130.7">26</text>
<text x="267.9" y="128.1">27</text>
<text x="28.5" y="133.2">1</text>
<text x="177.1" y="133.2">5</text>
<text x="197.4" y="135.8">3</text>
<text x="234.9" y="133.2">16</text>
<text x="234.9" y="135.8">17</text>
<text x="267.9" y="135.8">24</text>
<text x="267.9" y="133.2">25</text>
<text x="28.5" y="140.8">2</text>
<text x="28.5" y="138.3">3</text>
<text x="177.1" y="138.3">6</text>
<text x="234.9" y="138.3">18</text>
<text x="234.9" y="140.8">19</text>
<text x="234.9" y="143.4">20</text>
<text x="267.9" y="143.4">21</text>
<text x="267.9" y="140.8">22</text>
<text x="267.9" y="138.3">23</text>
<text x="20.2" y="148.7" transform="rotate(-90 20.2 148.7)">SH</text>
<text x="22.7" y="148.1" transform="rotate(-90 22.7 148.1)">4</text>
<text x="250.1" y="148.7" transform="rotate(-90 250.1 148.7)">41</text>
<text x="252.6" y="148.7" transform="rotate(-90 252.6 148.7)">42</text>
<text x="255.1" y="148.7" transform="rotate(-90 255.1 148.7)">43</text>
</g>
<g font-size="1.3" fill="#f00">
<text x="137.1" y="25.3">vsys</text>
<text x="273" y="25.3">vsys</text>
<text x="41.9" y="49.4">vsys</text>
<text x="41.9" y="91.3">vsys</text>
<text x="273" y="97.7">vsys</text>
<text x="41.9" y="133.2">vsys</text>
</g>
<g font-size="1.3" fill="#0f0f0f">
<text x="87.1" y="43.1">usb_1_d-</text>
<text x="87.1" y="45.6">usb_1_d+</text>
<text x="137.1" y="45.6">node_2_spi_ready</text>
<text x="137.1" y="43.1">node_2_data_available</text>
<text x="87.1" y="48.1">usb_2_d-</text>
<text x="87.1" y="50.7">usb_2_d+</text>
<text x="137.1" y="50.7">node_1_spi_selector</text>
<text x="273" y="48.1">node_reboot</text>
<text x="67.3" y="57">usb_1_d-</text>
<text x="67.3" y="54.5">usb_1_d+</text>
<text x="87.1" y="55.8">usb_3_d-</text>
<text x="87.1" y="58.3">usb_3_d+</text>
<text x="137.1" y="58.3">node_1_spi_ready</text>
<text x="137.1" y="55.8">node_1_data_available</text>
<text x="210.8" y="55.8">node_1_data_available</text>
<text x="215.6" y="58.3">node_1_spi_ready</text>
<text x="137.1" y="63.4">spi_clock</text>
<text x="137.1" y="60.8">spi_tx</text>
<text x="168" y="65.9">spi_csn</text>
<text x="175.1" y="61" transform="rotate(-90 175.1 61)">node_1_spi_selector</text>
<text x="203.1" y="63.5" transform="rotate(-90 203.1 63.5)">node_1_spi_csn</text>
<text x="217.5" y="63.4">node_1_spi_csn</text>
<text x="226.7" y="60.8">spi_tx</text>
<text x="79.8" y="68.5">node_2_spi_selector19</text>
<text x="84.7" y="71">node_reboot</text>
<text x="137.1" y="68.5">spi_csn</text>
<text x="137.1" y="71">spi_rx</text>
<text x="223.4" y="68.5">spi_clock</text>
<text x="226.6" y="71">spi_rx</text>
<text x="67.3" y="96.4">usb_2_d+</text>
<text x="67.3" y="98.9">usb_2_d-</text>
<text x="273" y="120.5">node_reboot</text>
<text x="210.8" y="128.1">node_2_data_available</text>
<text x="215.6" y="130.7">node_2_spi_ready</text>
<text x="173.9" y="133.4" transform="rotate(-90 173.9 133.4)">node_2_spi_selector</text>
<text x="201.8" y="135.9" transform="rotate(-90 201.8 135.9)">node_2_spi_csn</text>
<text x="217.5" y="135.8">node_2_spi_csn</text>
<text x="226.7" y="133.2">spi_tx</text>
<text x="67.3" y="138.3">usb_3_d+</text>
<text x="67.3" y="140.8">usb_3_d-</text>
<text x="166.7" y="138.3">spi_csn</text>
<text x="223.4" y="140.8">spi_clock</text>
<text x="226.6" y="143.4">spi_rx</text>
</g>
</svg>
